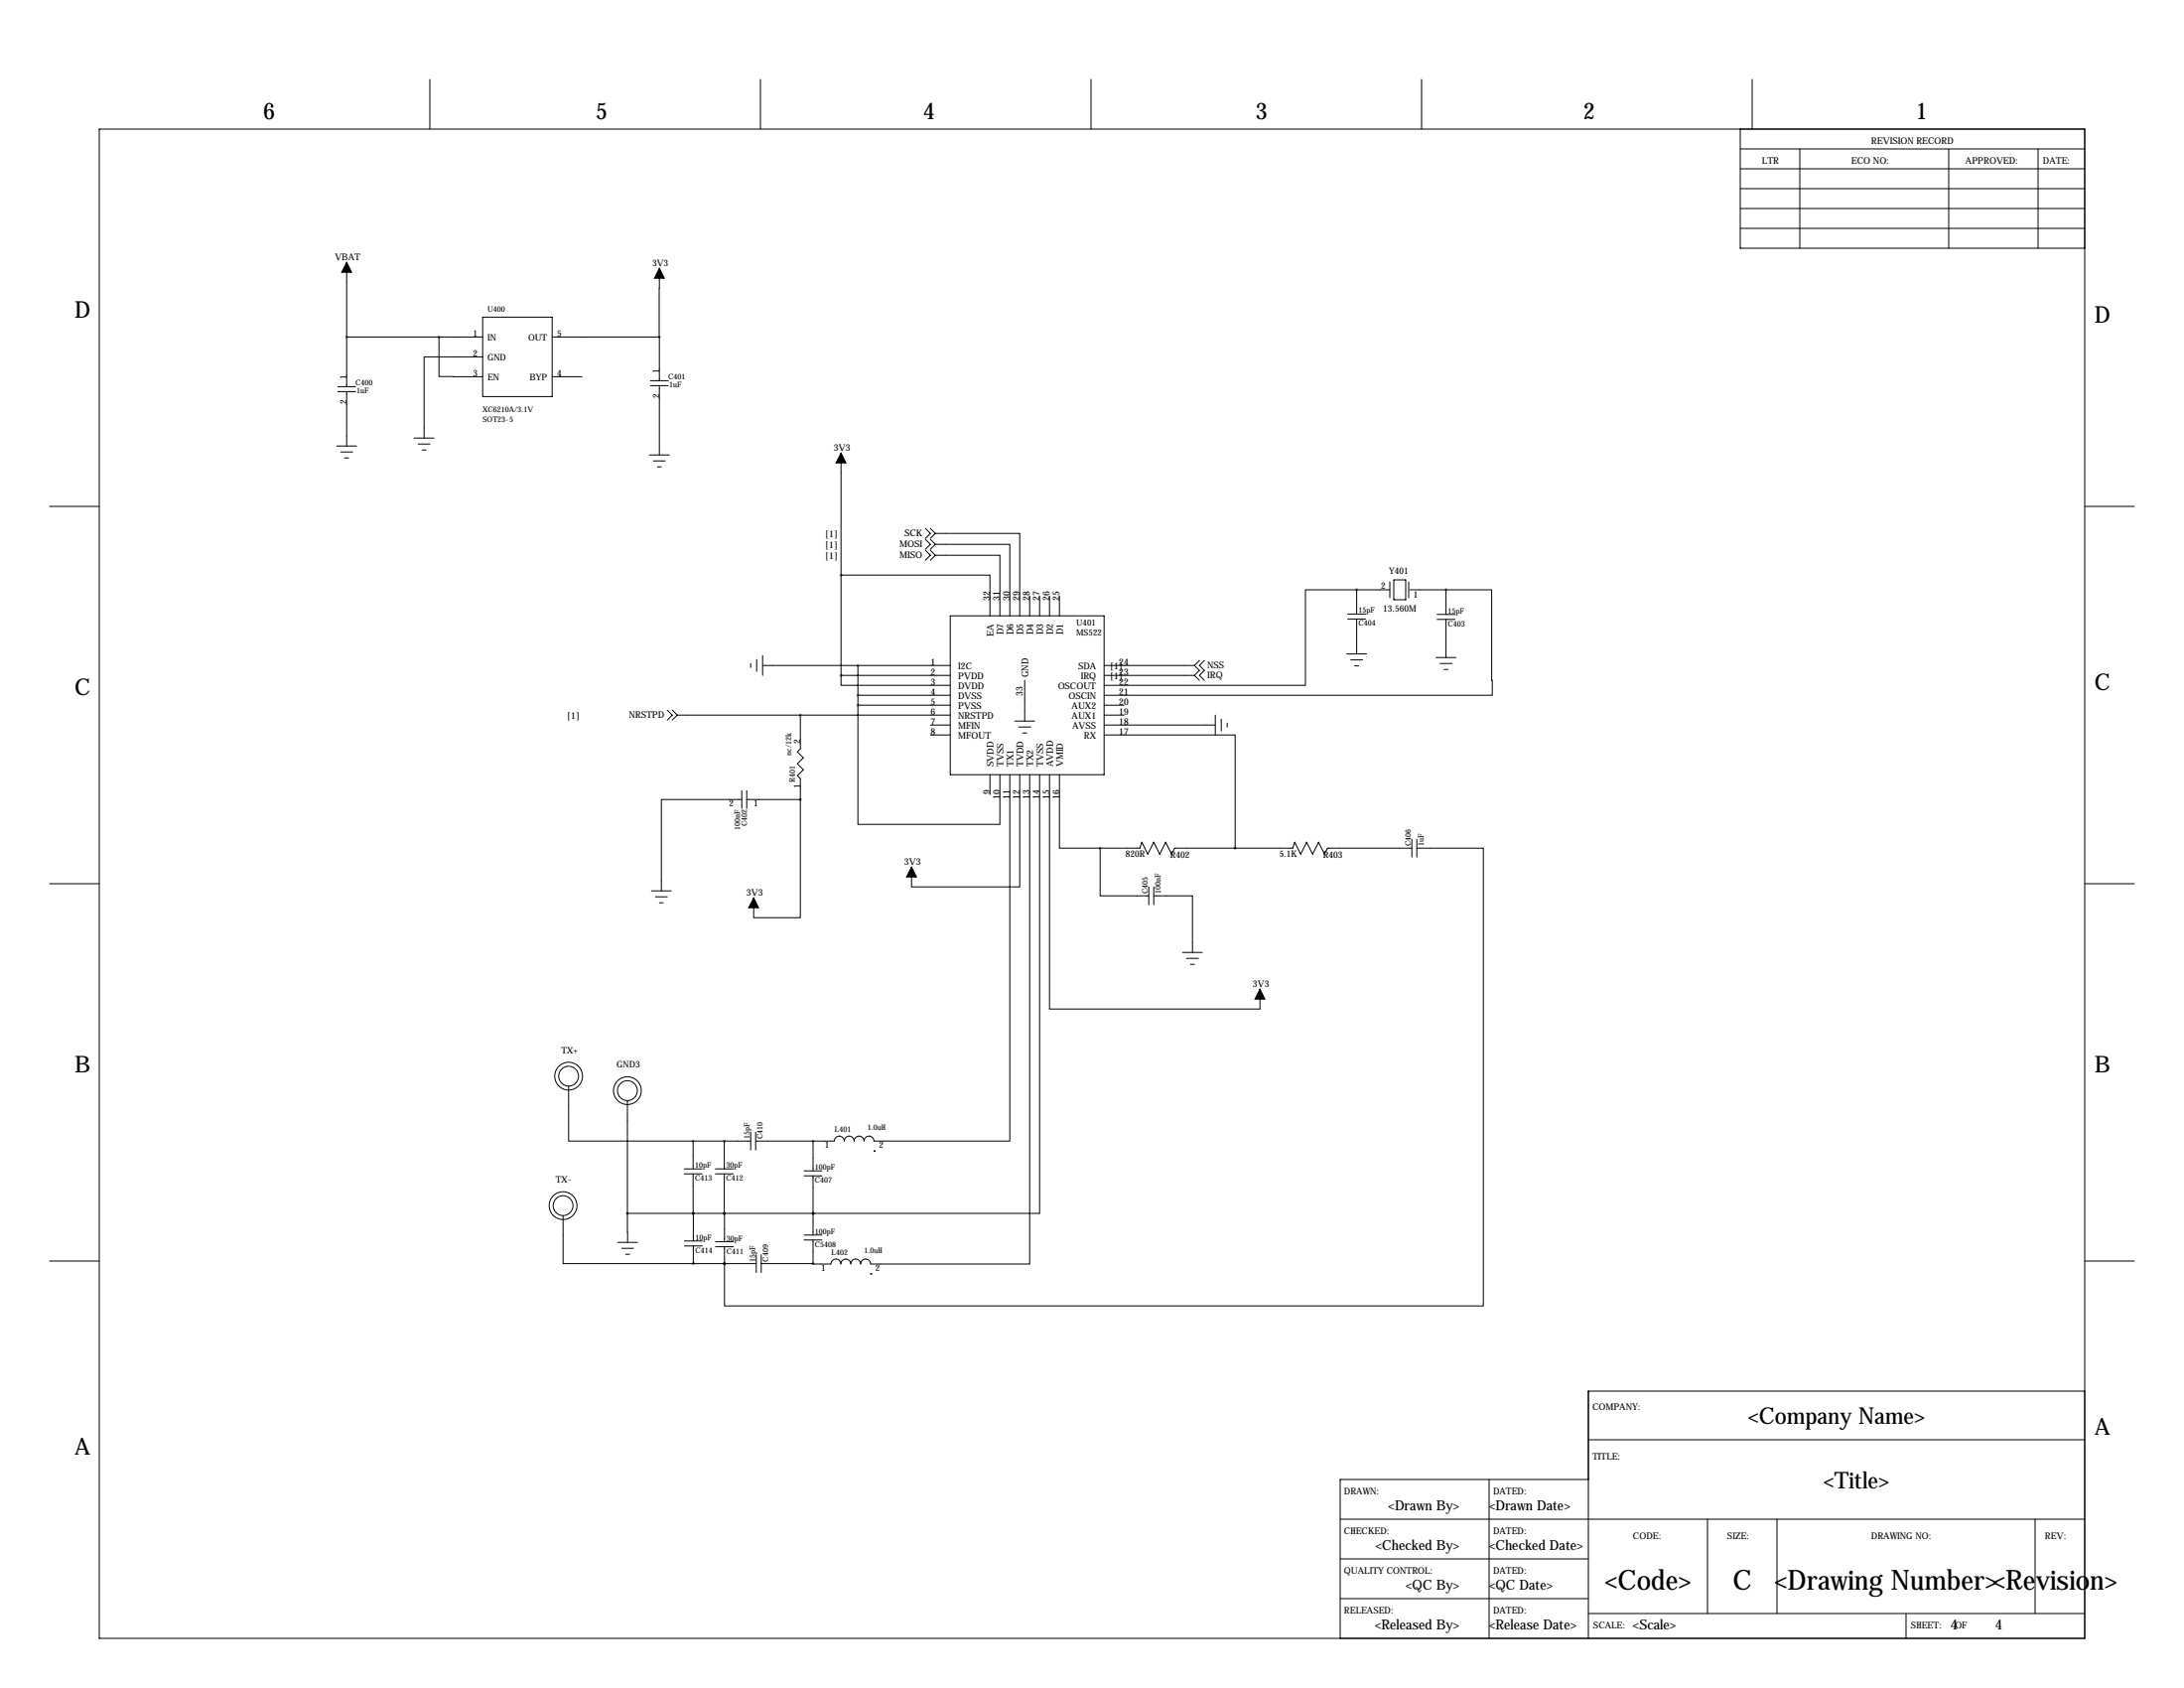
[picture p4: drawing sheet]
<svg xmlns="http://www.w3.org/2000/svg" width="559mm" height="432mm" viewBox="0 0 559 432" stroke-linecap="round" stroke-linejoin="round" font-family="sans-serif">
<g fill="none" stroke="#000" stroke-width=".25">
<path d="M25.4 33h508v386.1h-508zM110 20.3v12.7M194.6 20.3v12.7M279.1 20.3v12.7M363.7 20.3v12.7M445.3 38.1h88.1M445.3 33v30.5h88.1M448.3 20.3v12.7M460.5 38.1v25.4M498.6 38.1v25.4M521.5 38.1v25.4M445.3 48.3h88.1"/>
<path d="M445.3 43.2h88.1M445.3 53.3h88.1M445.3 58.4h88.1M88.7 67.1v31.8M168.7 68.6v17.6M86.4 98.9h4.6M88.7 86.2h34.8M112.3 86.2v10.1l11.2 .1M123.5 91.3h-15v20.8M123.5 81.1h17.8v20.3h-17.8zM141.3 86.2h27.4M141.3 96.4h7.6"/>
<path d="M166.4 98.7h4.6M166.4 97.4h4.6M168.7 86.2v11.2M168.7 98.7v17.7M86.2 114.1h5M86.4 100.2h4.6M87.2 115.6h3M88.2 117.1h1M88.7 100.2v13.9M106 112.1h5M107 113.6h3M108 115.1h1"/>
<path d="M166.2 116.4h5M167.2 117.9h3M168.2 119.4h1M215.2 115.9v56.9M12.7 129.5h12.7M236.8 138l1.2 1.2-1.2 1.3M236.8 135.2l1.2 1.2-1.2 1.3M238 138l1.3 1.2M238 135.2l1.3 1.2M239.3 139.2h19.1v18.3M239.3 136.4h21.6v21.1M239.3 139.2l-1.3 1.3"/>
<path d="M239.3 136.4l-1.3 1.3M533.4 129.5h12.7M215.2 147.1h38.1v10.4M236.8 140.8l1.2 1.2-1.2 1.3M238 140.8l1.3 1.2M239.3 142h16.5v15.5M239.3 142l-1.3 1.3M243.1 157.5h39.4v40.7h-39.4zM263.4 152.5v5M266 152.5v5M268.5 152.5v5M271.1 152.5v5"/>
<path d="M344.8 157.1h4.6M344.8 158.3h4.6M347.1 150.9h-13.1v24.4h-51.5M347.1 150.9v6.2M347.1 158.3v9M347.1 150.9h8.5M355.6 148.8v4.1M356.6 148.3h3.1v5.1h-3.1zM360.4 148.8v4.1M360.7 150.9h9.3M367.7 157.2h4.6M367.7 158.4h4.6"/>
<path d="M370 150.9h11.7v23.1h.1v3.9h-99.3M370 150.9v6.3M370 158.4v9.8M192.1 169.7v1M193.6 168.7v3.1M195.1 170.2h48M195.1 167.7v5.1M215.2 172.8v2.5h27.9M215.2 172.8h27.9M219.5 177.9h23.6M219.5 170.2v10.2M262.2 174v10.5"/>
<path d="M282.5 170.2h23.1M282.5 172.8h23.1M305.6 170.2l1.3 1.3-1.3 1.3M305.6 172.8l1.3 1.2M306.9 169l-1.3 1.2M308.2 169l-1.3 1.2 1.3 1.3-1.3 1.3 1.3 1.2M344.6 167.3h5.1M345.6 168.8h3M346.6 170.3h1M367.4 168.2h5.1M368.5 169.7h3M369.5 171.2h1"/>
<path d="M170.7 181.7l1.3 1.2-1.3 1.3M172 181.7l1.3 1.2M173.3 182.9h69.8M173.3 182.9l-1.3 1.3M204.8 182.9v8.7l-.8 .7 1.5 1.6-1.5 1.5 1.5 1.5-1.5 1.5 .8 .8v5.3M219.5 180.4v30.5h36.3v-12.7M219.5 180.4h23.6M238 185.5h5.1M238 188h5.1M253.3 198.2v5.1M258.4 198.2v93.7h-34.8a1.27 1.27 0 0 0-1.2-1.3 1.27 1.27 0 0 0-1.3 1.3 1.27 1.27 0 0 0-1.3-1.3 1.27 1.27 0 0 0-1.3 1.3 1.27 1.27 0 0 0-1.2-1.3 1.27 1.27 0 0 0-1.3 1.3 1.27 1.27 0 0 0-1.3-1.3 1.27 1.27 0 0 0-1.2 1.3h-20.2M259.6 184.5h5.1"/>
<path d="M260.7 186h3M260.9 198.2v28.7h-27.7v-5.1M261.7 187.5h1M263.4 198.2v125.1h-40.6a1.27 1.27 0 0 0-1.3-1.2 1.27 1.27 0 0 0-1.3 1.2 1.27 1.27 0 0 0-1.3-1.2 1.27 1.27 0 0 0-1.2 1.2 1.27 1.27 0 0 0-1.3-1.2 1.27 1.27 0 0 0-1.3 1.2 1.27 1.27 0 0 0-1.2-1.2 1.27 1.27 0 0 0-1.3 1.2l-4.6-.1M266 198.2v112.2h-58M268.5 198.2v59.9h53.9v-5.1M271.1 198.2v18.8h10.4M282.5 188h33.5v29M282.5 180.4h5.1M282.5 182.9h5.1M282.5 185.5h28.4M310.9 182.9v5.1"/>
<path d="M312.5 183.9v3.1M314 185v1M189.8 204.5h-20.6v23.4M189.8 202.2v4.6M191.1 204.5h13.7M191.1 202.2v4.6M204.8 204.5v30.2h-12v-5M281.5 217v12.2h12.4M281.5 217h10.1l.6-1.6 1.5 3.1 1.5-3.1 1.5 3.1 1.5-3.1 1.6 3.1 .7-1.5h30.3l.5-1.6 1.5 3.1 1.5-3.1 1.5 3.1 1.6-3.1 1.5 3.1 .7-1.5h21.6M361.2 214.7v4.6M362.5 217h17v117.1h-194.1v-10.9M362.5 214.7v4.6"/>
<path d="M12.7 226.1h12.7M166.7 227.9h5.1M167.7 229.4h3M168.7 230.9h1M293.9 226.9v4.5M295.2 229.2h9.9v14.4M295.2 226.9v4.5M533.4 226.1h12.7M302.6 243.6h5M303.6 245.2h3M304.6 246.7h1M145.5 277.8v14.1h31.8"/>
<path d="M160.5 281.5v28.9M175.1 299h4.5M177.3 291.9h14.8M177.3 291.9v7.1M183 299h4.6M185.3 291.9v7.1M192.1 289.6v4.6M193.3 289.6v4.6M205.7 299.5h4.6M208 291.9v7.6M223.6 294.4h.1M144.1 310.9v12.3h33.3"/>
<path d="M158 317.8h5.1M159.1 319.3h3M160.5 310.4l.1 7.4M160.5 310.4h47.5M175.1 300.3h4.5M175.1 317.4h4.6M175.1 318.7h4.6M177.3 300.3v10.1M177.4 310.4v7M177.4 318.7v4.5M183 300.3h4.6M183.1 317.7h4.6"/>
<path d="M183.1 318.9h4.6M185.3 310.4l.1 7.3M185.3 310.4h.1M185.3 300.3v10.1M185.4 318.9v4.3M205.7 300.8h4.6M205.7 315.9h4.6M205.7 317.2h4.6M208 310.4h.1M208 300.8v15.1M208 317.2v6M12.7 322.6h12.7"/>
<path d="M160.1 320.9h1M177.4 323.2h16.1M185.4 323.2h.1M193.5 321v4.5M194.8 323.2h13.2M194.8 321v4.5M222.8 325.9h.1M533.4 322.6h12.7M533.4 355.9h-127v63.2M381 378.5v40.6M406.4 368.3h127M406.4 378.5h-63.5v40.6"/>
<path d="M342.9 388.6h190.5M342.9 398.8h63.5M436.9 388.6v24.1M454.7 388.6v24.1M520.7 388.6v24.1M342.9 408.9h63.5M406.4 412.7h127M487.7 412.7v6.4"/>
<circle cx="145.5" cy="275.3" r="3.6"/>
<circle cx="145.5" cy="275.3" r="2.54"/>
<circle cx="160.5" cy="279" r="3.6"/>
<circle cx="160.5" cy="279" r="2.54"/>
<circle cx="144.1" cy="308.4" r="3.6"/>
<circle cx="144.1" cy="308.4" r="2.54"/>
</g>
<path d="M88.7 67.1l1.3 2.5h-2.6zM168.7 68.6l1.3 2.6h-2.6zM215.2 115.9l1.3 2.5h-2.6zM192.8 229.7l1.3 2.5h-2.5zM233.2 221.8l1.3 2.5h-2.5zM322.4 253l1.2 2.6h-2.5z" fill="#000" stroke="#000" stroke-width=".25"/>
<path d="M185.3 323.2a.05 .05 0 0 0 .1 0 .05 .05 0 0 0-.1 0zM177.3 291.9a.05 .05 0 0 0 .1 0 .05 .05 0 0 0-.1 0zM177.3 310.4a.05 .05 0 0 0 .1 0 .05 .05 0 0 0-.1 0zM160.5 310.4a.05 .05 0 0 0 .1 0 .05 .05 0 0 0-.1 0zM185.3 323.2a.05 .05 0 0 0 .1 0 .05 .05 0 0 0-.1 0zM168.6 86.2a.05 .05 0 0 0 .1 0 .05 .05 0 0 0-.1 0z" fill="#000" stroke="#000" stroke-width=".63"/>
<g font-size="7.1">
<text x="410.6" y="406.7">&lt;Code&gt;</text>
<text x="443.3" y="406.7">C &lt;Drawing Number&gt;&lt;Revision&gt;</text>
</g>
<g font-size="5.9">
<text x="67.3" y="30.5">6</text>
<text x="152.4" y="30.5">5</text>
<text x="236.2" y="30.5">4</text>
<text x="321.3" y="30.5">3</text>
<text x="405.1" y="30.5">2</text>
<text x="490.2" y="30.5">1</text>
<text x="19" y="81.3">D</text>
<text x="535.9" y="82.6">D</text>
<text x="19" y="177.8">C</text>
<text x="535.9" y="176.5">C</text>
<text x="19" y="274.3">B</text>
<text x="535.9" y="274.3">B</text>
<text x="447.3" y="364.3">&lt;Company Name&gt;</text>
<text x="535.9" y="367">A</text>
<text x="19" y="372.1">A</text>
<text x="466.7" y="380.8">&lt;Title&gt;</text>
</g>
<g font-size="3.6">
<text x="355.2" y="386.2">&lt;Drawn By&gt;</text>
<text x="381" y="386.2">&lt;Drawn Date&gt;</text>
<text x="352" y="396.4">&lt;Checked By&gt;</text>
<text x="381" y="396.4">&lt;Checked Date&gt;</text>
<text x="359.7" y="406.5">&lt;QC By&gt;</text>
<text x="381" y="406.5">&lt;QC Date&gt;</text>
<text x="351.8" y="416.7">&lt;Released By&gt;</text>
<text x="381" y="416.7">&lt;Release Date&gt;</text>
<text x="417.8" y="416.7">&lt;Scale&gt;</text>
<text x="499.1" y="416.7">4</text>
<text x="510.5" y="416.7">4</text>
</g>
<g font-size="2.4">
<text x="450.8" y="41.9">LTR</text>
<text x="473.7" y="41.9">ECO NO:</text>
<text x="478.8" y="36.8">REVISION RECORD</text>
<text x="502.9" y="41.9">APPROVED:</text>
<text x="522.7" y="41.9">DATE:</text>
<text x="85.7" y="66.6">VBAT</text>
<text x="213.3" y="115.4">3V3</text>
<text x="211" y="137.3">[1]</text>
<text x="231.4" y="137.2">SCK</text>
<text x="211" y="142.9">[1]</text>
<text x="211" y="140.1">[1]</text>
<text x="230.2" y="142.8">MISO</text>
<text x="230.2" y="140">MOSI</text>
<text x="253.3" y="153.7" transform="rotate(-90 253.3 153.7)">32</text>
<text x="255.8" y="153.7" transform="rotate(-90 255.8 153.7)">31</text>
<text x="258.4" y="153.7" transform="rotate(-90 258.4 153.7)">30</text>
<text x="260.9" y="153.7" transform="rotate(-90 260.9 153.7)">29</text>
<text x="263.4" y="153.7" transform="rotate(-90 263.4 153.7)">28</text>
<text x="266" y="153.7" transform="rotate(-90 266 153.7)">27</text>
<text x="268.5" y="153.7" transform="rotate(-90 268.5 153.7)">26</text>
<text x="271.1" y="153.7" transform="rotate(-90 271.1 153.7)">25</text>
<text x="254.2" y="162.7" transform="rotate(-90 254.2 162.7)">EA</text>
<text x="256.8" y="162.4" transform="rotate(-90 256.8 162.4)">D7</text>
<text x="259.3" y="162.4" transform="rotate(-90 259.3 162.4)">D6</text>
<text x="261.8" y="162.4" transform="rotate(-90 261.8 162.4)">D5</text>
<text x="264.4" y="162.4" transform="rotate(-90 264.4 162.4)">D4</text>
<text x="266.9" y="162.4" transform="rotate(-90 266.9 162.4)">D3</text>
<text x="269.5" y="162.4" transform="rotate(-90 269.5 162.4)">D2</text>
<text x="272" y="162.4" transform="rotate(-90 272 162.4)">D1</text>
<text x="238.1" y="170.2">1</text>
<text x="238.1" y="172.8">2</text>
<text x="245.2" y="171.2">I2C</text>
<text x="245.2" y="173.7">PVDD</text>
<text x="263.1" y="173.3" transform="rotate(-90 263.1 173.3)">GND</text>
<text x="275.8" y="171.2">SDA</text>
<text x="276.5" y="173.7">IRQ</text>
<text x="283.9" y="173.6">[1]</text>
<text x="283.9" y="171.1">[1]</text>
<text x="286.3" y="172.8">23</text>
<text x="286.3" y="170.2">24</text>
<text x="308.9" y="173.5">IRQ</text>
<text x="308.9" y="171">NSS</text>
<text x="238.1" y="175.3">3</text>
<text x="238.1" y="177.9">4</text>
<text x="245.2" y="176.2">DVDD</text>
<text x="245.2" y="178.8">DVSS</text>
<text x="261.7" y="178" transform="rotate(-90 261.7 178)">33</text>
<text x="270.7" y="176.2">OSCOUT</text>
<text x="273.4" y="178.8">OSCIN</text>
<text x="286.3" y="177.9">21</text>
<text x="286.3" y="175.3">22</text>
<text x="145" y="183.8">[1]</text>
<text x="160.9" y="183.7">NRSTPD</text>
<text x="238.1" y="180.4">5</text>
<text x="238.1" y="182.9">6</text>
<text x="238.1" y="185.5">7</text>
<text x="245.2" y="181.3">PVSS</text>
<text x="245.2" y="183.9">NRSTPD</text>
<text x="274.2" y="183.9">AUX1</text>
<text x="274.2" y="181.3">AUX2</text>
<text x="286.3" y="185.5">18</text>
<text x="286.3" y="182.9">19</text>
<text x="286.3" y="180.4">20</text>
<text x="238.1" y="188">8</text>
<text x="245.2" y="186.4">MFIN</text>
<text x="245.2" y="188.9">MFOUT</text>
<text x="274.4" y="186.4">AVSS</text>
<text x="277.3" y="188.9">RX</text>
<text x="286.3" y="188">17</text>
<text x="254.2" y="196.1" transform="rotate(-90 254.2 196.1)">SVDD</text>
<text x="256.8" y="196.1" transform="rotate(-90 256.8 196.1)">TVSS</text>
<text x="259.3" y="196.1" transform="rotate(-90 259.3 196.1)">TX1</text>
<text x="261.8" y="196.1" transform="rotate(-90 261.8 196.1)">TVDD</text>
<text x="264.4" y="196.1" transform="rotate(-90 264.4 196.1)">TX2</text>
<text x="266.9" y="196.1" transform="rotate(-90 266.9 196.1)">TVSS</text>
<text x="269.5" y="196.1" transform="rotate(-90 269.5 196.1)">AVDD</text>
<text x="272" y="196.1" transform="rotate(-90 272 196.1)">VMID</text>
<text x="253.3" y="203.2" transform="rotate(-90 253.3 203.2)">9</text>
<text x="255.8" y="204.4" transform="rotate(-90 255.8 204.4)">10</text>
<text x="258.4" y="204.4" transform="rotate(-90 258.4 204.4)">11</text>
<text x="260.9" y="204.4" transform="rotate(-90 260.9 204.4)">12</text>
<text x="263.4" y="204.4" transform="rotate(-90 263.4 204.4)">13</text>
<text x="266" y="204.4" transform="rotate(-90 266 204.4)">14</text>
<text x="268.5" y="204.4" transform="rotate(-90 268.5 204.4)">15</text>
<text x="271.1" y="204.4" transform="rotate(-90 271.1 204.4)">16</text>
<text x="231.4" y="221.3">3V3</text>
<text x="191" y="229.2">3V3</text>
<text x="320.5" y="252.5">3V3</text>
<text x="407.4" y="360.7">COMPANY:</text>
<text x="407.4" y="373.4">TITLE:</text>
<text x="343.9" y="382.3">DRAW</text>
<text x="350.6" y="382.3">N:</text>
<text x="382" y="382.3">DATED:</text>
<text x="343.9" y="392.4">CHECKED:</text>
<text x="382" y="392.4">DATED:</text>
<text x="417.8" y="393.7">CODE:</text>
<text x="442" y="393.7">SIZE:</text>
<text x="478.8" y="393.7">DRAW</text>
<text x="485.4" y="393.7">ING NO:</text>
<text x="523.2" y="393.7">REV:</text>
<text x="343.9" y="402.6">QUALITY CONTROL:</text>
<text x="382" y="402.6">DATED:</text>
<text x="343.9" y="412.7">RELEASED:</text>
<text x="382" y="412.7">DATED:</text>
<text x="407.7" y="416.6">SCALE:</text>
<text x="488.9" y="416.6">SHEET:</text>
<text x="500.2" y="416.6">OF</text>
</g>
<g font-size="2.3">
<text x="166.9" y="68.1">3V3</text>
<text x="121" y="86.2">1</text>
<text x="124.8" y="87.1">IN</text>
<text x="135.1" y="87.1">OUT</text>
<text x="142.5" y="86.2">5</text>
<text x="121" y="91.3">2</text>
<text x="124.8" y="92.2">GND</text>
<text x="168.7" y="95.6" transform="rotate(-90 168.7 95.6)">1</text>
<text x="88.7" y="97.1" transform="rotate(-90 88.7 97.1)">1</text>
<text x="121" y="96.4">3</text>
<text x="124.8" y="97.3">EN</text>
<text x="135.5" y="97.3">BYP</text>
<text x="142.5" y="96.4">4</text>
<text x="168.7" y="101.9" transform="rotate(-90 168.7 101.9)">2</text>
<text x="88.7" y="103.4" transform="rotate(-90 88.7 103.4)">2</text>
<text x="355.4" y="146.8">Y401</text>
<text x="353.4" y="150.6">2</text>
<text x="361.7" y="152.9">1</text>
<text x="353.9" y="156.5">13.560M</text>
<text x="204.8" y="190.3" transform="rotate(-90 204.8 190.3)">2</text>
<text x="204.8" y="201.6" transform="rotate(-90 204.8 201.6)">1</text>
<text x="186.6" y="206.3">2</text>
<text x="192.8" y="206.3">1</text>
<text x="288" y="219.3">820R</text>
<text x="299.5" y="219.5">R402</text>
<text x="327.3" y="219.3">5.1K</text>
<text x="338.6" y="219.5">R403</text>
<text x="143.6" y="269.4">TX+</text>
<text x="157.8" y="273.2">GND3</text>
<text x="211" y="293.7">1</text>
<text x="224.9" y="293.7">2</text>
<text x="142.2" y="302.6">TX-</text>
<text x="210.1" y="325.2">1</text>
<text x="224" y="325.2">2</text>
</g>
<g font-size="2.2">
<text x="275.4" y="160.1">U401</text>
<text x="275.4" y="162.6">MS522</text>
</g>
<g font-size="2">
<text x="124.8" y="79.8">U400</text>
<text x="91" y="98.7">C400</text>
<text x="91.2" y="100.7">1uF</text>
<text x="171" y="97.1">C401</text>
<text x="171.2" y="99.2">1uF</text>
<text x="123.5" y="105.5">XC6210A/3.1V</text>
<text x="123.5" y="108.1">SOT23-5</text>
<text x="347.6" y="160.1">C404</text>
<text x="347.6" y="156.8">15pF</text>
<text x="370.5" y="160.2">C403</text>
<text x="370.5" y="156.9">15pF</text>
<text x="202.5" y="193.3" transform="rotate(-90 202.5 193.3)">nc/12k</text>
<text x="203.4" y="200.1" transform="rotate(-90 203.4 200.1)">R401</text>
<text x="189.4" y="212.2" transform="rotate(-90 189.4 212.2)">100nF</text>
<text x="191.1" y="211.4" transform="rotate(-90 191.1 211.4)">C402</text>
<text x="361" y="216.5" transform="rotate(-90 361 216.5)">C406</text>
<text x="364.3" y="216.5" transform="rotate(-90 364.3 216.5)">1uF</text>
<text x="293.7" y="228.7" transform="rotate(-90 293.7 228.7)">C405</text>
<text x="297" y="228.7" transform="rotate(-90 297 228.7)">100nF</text>
<text x="191.8" y="291.4" transform="rotate(-90 191.8 291.4)">15pF</text>
<text x="195.1" y="291.4" transform="rotate(-90 195.1 291.4)">C410</text>
<text x="213.6" y="289.6">L401</text>
<text x="221.9" y="289.1">1.0uH</text>
<text x="177.9" y="298.8">10pF</text>
<text x="185.8" y="298.8">30pF</text>
<text x="208.5" y="299.3">100pF</text>
<text x="177.9" y="302.1">C413</text>
<text x="185.8" y="302.1">C412</text>
<text x="208.5" y="302.6">C407</text>
<text x="177.9" y="317.2">10pF</text>
<text x="185.9" y="317.4">30pF</text>
<text x="208.5" y="315.7">100pF</text>
<text x="177.9" y="320.5">C414</text>
<text x="185.9" y="320.7">C411</text>
<text x="193.3" y="322.7" transform="rotate(-90 193.3 322.7)">15pF</text>
<text x="196.6" y="322.7" transform="rotate(-90 196.6 322.7)">C409</text>
<text x="208.5" y="319">C5408</text>
<text x="212.7" y="321">L402</text>
<text x="221.1" y="320.5">1.0uH</text>
</g>
</svg>
